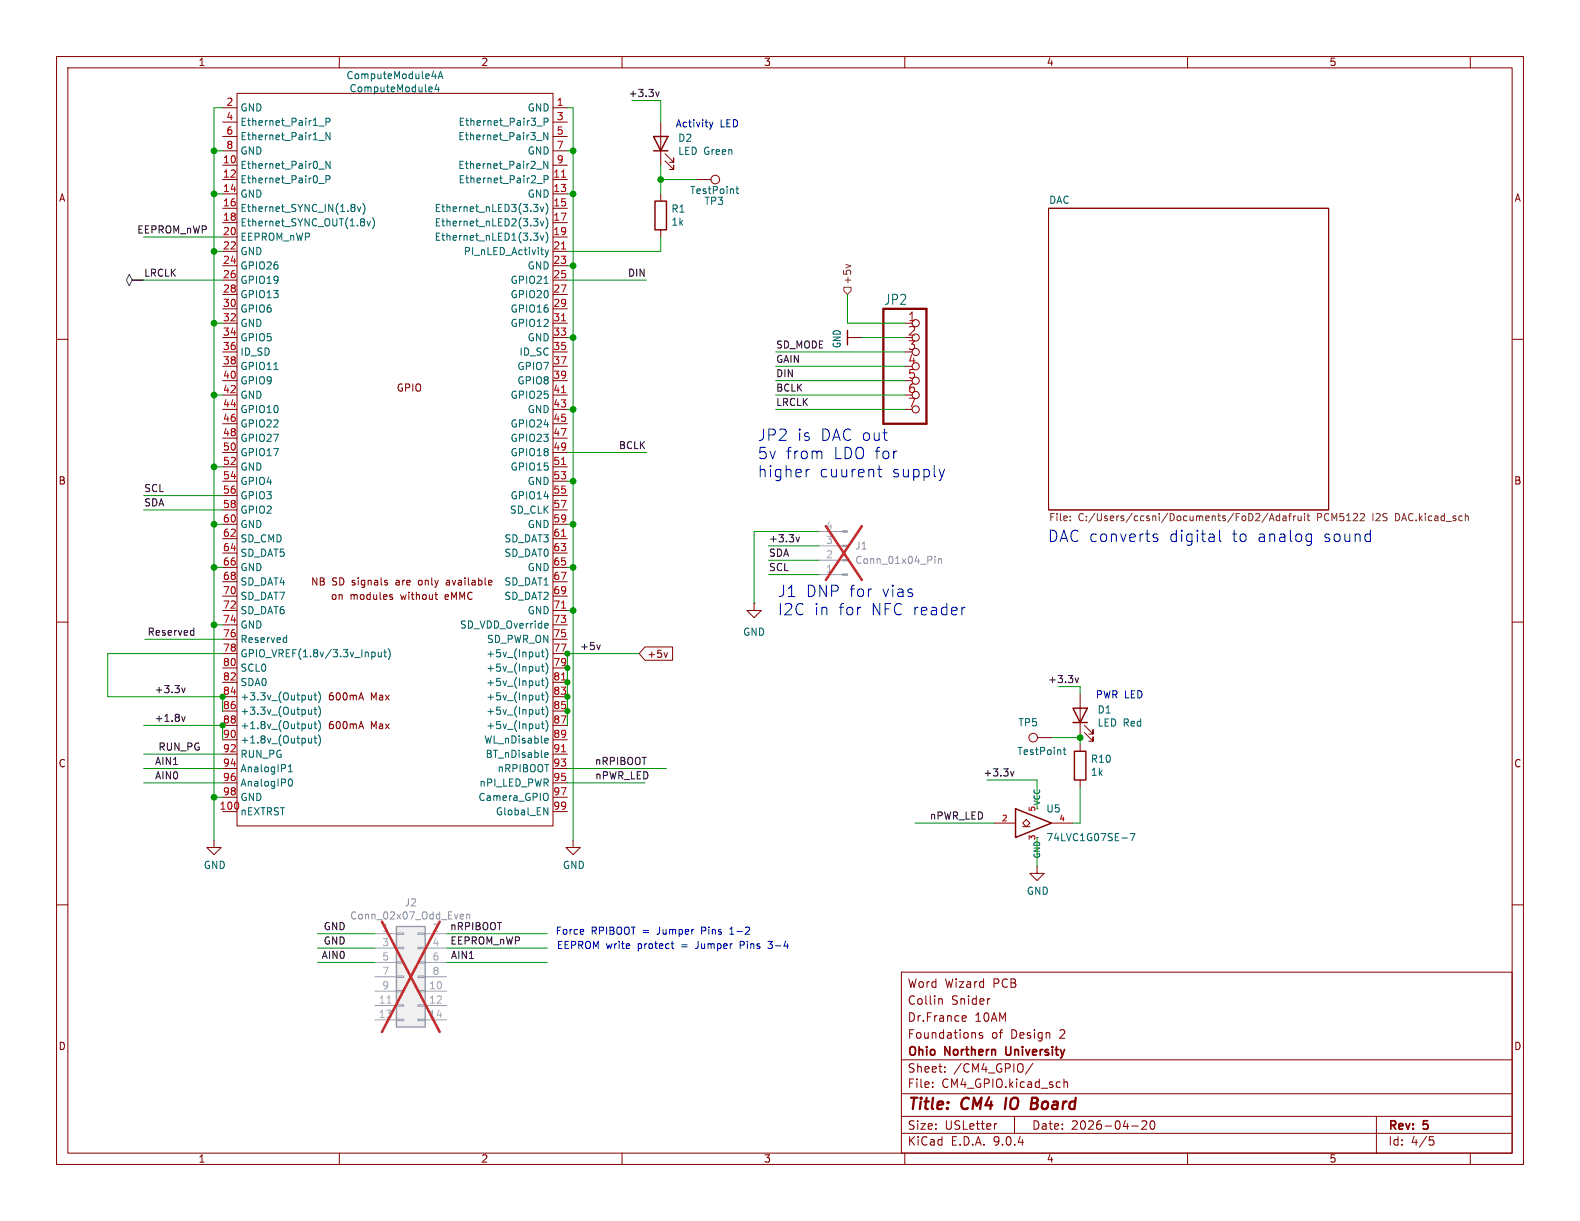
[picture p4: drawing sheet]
<svg xmlns="http://www.w3.org/2000/svg" width="279mm" height="216mm" viewBox="0 0 279 216" stroke-linecap="round" stroke-linejoin="round" font-family="sans-serif">
<g fill="none" stroke="#840000" stroke-width=".18">
<path d="M10 10h259.4v195.9h-259.4zM12 12h255.4v191.9h-255.4zM39.4 19.1h2.5M41.9 16.5h55.9v129.6h-55.9zM60 10v2M97.8 19.1h2.5M110 10v2M160 10v2M210 10v2M260 10v2M39.4 31.8h2.5M39.4 21.6h2.5"/>
<path d="M39.4 24.1h2.5M39.4 26.7h2.5M39.4 29.2h2.5M39.4 34.3h2.5M39.4 36.8h2.5M39.4 39.4h2.5M97.8 31.8h2.5M97.8 21.6h2.5M97.8 24.1h2.5M97.8 26.7h2.5M97.8 29.2h2.5M97.8 34.3h2.5"/>
<path d="M97.8 36.8h2.5M97.8 39.4h2.5M116.8 21.6v7.6M116.8 34.3v1.3M117.6 28.4l1.5 1.6v-.8v.8h-.7M117.6 27.2l1.5 1.5v-.8v.8h-.7M123.2 31.8h2.5M185.4 36.8h49.5v53.4h-49.5zM39.4 41.9h2.5M39.4 44.5h2.5M39.4 47h2.5M39.4 49.5h2.5"/>
<path d="M39.4 52.1h2.5M39.4 54.6h2.5M39.4 57.2h2.5M39.4 59.7h2.5M97.8 41.9h2.5M97.8 44.5h2.5M97.8 47h2.5M97.8 49.5h2.5M97.8 52.1h2.5M97.8 54.6h2.5M97.8 57.2h2.5M97.8 59.7h2.5"/>
<path d="M116.8 40.6v1.3M10 60h2M39.4 62.2h2.5M39.4 64.8h2.5M39.4 67.3h2.5M39.4 69.9h2.5M39.4 72.4h2.5M39.4 74.9h2.5M39.4 77.5h2.5M97.8 62.2h2.5M97.8 64.8h2.5M97.8 67.3h2.5"/>
<path d="M97.8 69.9h2.5M97.8 72.4h2.5M97.8 74.9h2.5M97.8 77.5h2.5M267.4 60h2M39.4 80h2.5M39.4 82.6h2.5M39.4 85.1h2.5M39.4 87.6h2.5M39.4 90.2h2.5M39.4 92.7h2.5M39.4 95.3h2.5"/>
<path d="M39.4 97.8h2.5M97.8 80h2.5M97.8 82.6h2.5M97.8 85.1h2.5M97.8 87.6h2.5M97.8 90.2h2.5M97.8 92.7h2.5M97.8 95.3h2.5M97.8 97.8h2.5M10 110h2M39.4 100.3h2.5M39.4 102.9h2.5"/>
<path d="M39.4 105.4h2.5M39.4 108h2.5M39.4 110.5h2.5M39.4 113h2.5M39.4 115.6h2.5M39.4 118.1h2.5M68.4 103l.1 .2-.1 .2M68.4 102.6l.1 .1M69.1 105.6h.3l.1 .2-.2 .2h-.3M69.1 105.1l.3 .1M76.9 105.1h.5M77.1 105.9l.3 .1"/>
<path d="M79.1 102.6l-.1 .1M79.1 103l-.2 .1 .2 .3M97.8 100.3h2.5M97.8 102.9h2.5M97.8 105.4h2.5M97.8 108h2.5M97.8 110.5h2.5M97.8 113h2.5M97.8 115.6h2.5M97.8 118.1h2.5M267.4 110h2M39.4 120.7h2.5"/>
<path d="M39.4 123.2h2.5M39.4 125.7h2.5M39.4 128.3h2.5M39.4 130.8h2.5M39.4 133.4h2.5M39.4 135.9h2.5M39.4 138.4h2.5M63.6 123.4h.6M63.6 128.5h.6M63.9 122.5l.4 1.3M63.9 127.6l.4 1.2M97.8 120.7h2.5"/>
<path d="M97.8 123.2h2.5M97.8 125.7h2.5M97.8 128.3h2.5M97.8 130.8h2.5M97.8 133.4h2.5M97.8 135.9h2.5M97.8 138.4h2.5M183.5 130.4h2.5M191 122.7v7.6M191 131.6v1.2M191 137.9v1.3M191.8 129.5l1.5 1.6v-.8v.8h-.8"/>
<path d="M191.8 128.3l1.5 1.5v-.8v.8h-.8M39.4 141h2.5M97.8 141h2.5M97.8 143.5h2.5M101.3 148.6v1.3h1.3l-1.3 1.2-1.2-1.2h1.2M10 160h2M159.4 171.9h108v32h-108zM166.2 176.6h.2l.2 .2v.8M170.2 179.7l.4-.1 .3 .3-.8 .2M174.9 176.6h.2M267.4 160h2M159.4 197.4h108"/>
<path d="M159.4 193.4h108M159.4 187.4h108M164.9 192.1v.2M164.9 191.4v.1M167.1 189.4v.2M167.1 188.7v.1M170.2 180.5h.6M173.7 182.7l-.3-.1-.3 .2 .1 .2 .5 .2v.3h-.6M176.3 198.7l-.3 .1M179.4 197.4v3M182.6 188l-1.2 1.9M188.1 190.8v1.5"/>
<path d="M188.1 191.4l.3-.1 .3 .1 .1 .9M200.1 199.1h1.2M201.9 198.3l.6-.1 .2 .1 .1 .3-.9 1.1h.9M203.5 198.3l.2-.1a.81 .81 0 0 1 .6 .6 .81 .81 0 0 1-.3 .8l-.1 .1a.81 .81 0 0 1-.4-1.4zM243.4 197.4v6.5M60 203.9v2M110 203.9v2M159.4 200.4h108M160 203.9v2M210 203.9v2M252.8 201h.7M252.9 201.6h.4l.3 .2-.2 .6-.5 .1"/>
<path d="M260 203.9v2"/>
<circle cx="126.5" cy="31.7" r=".76"/>
<circle cx="161.9" cy="57.1" r=".63"/>
<circle cx="161.9" cy="59.7" r=".63"/>
<circle cx="161.9" cy="64.8" r=".63"/>
<circle cx="161.9" cy="67.3" r=".63"/>
<circle cx="161.9" cy="62.2" r=".63"/>
<circle cx="161.9" cy="72.4" r=".63"/>
<circle cx="161.9" cy="69.8" r=".63"/>
<circle cx="182.7" cy="130.4" r=".76"/>
</g>
<path d="M177.9 194.1l-.2 2M182.4 195.1h.7M182.5 194.1h.7M183.1 195.1l.2 .1M183.2 196l-.9 .1M183.3 195l-.2 .1" fill="none" stroke="#840000" stroke-width=".4"/>
<path d="M177.9 185.1l.1 1.3" fill="none" stroke="#840000" stroke-width=".3"/>
<g fill="none" stroke="#725600" stroke-width=".18">
<path d="M189.3 92v.1M189.3 91.3v.1M224.2 90.7l-1.1 1.7M224.5 92.1l.4-1.3 .4 1.3M224.6 91.7h.6M226.3 90.8v1.3M226.3 91.3l-.4-.1-.2 .3 .1 .5h.5M226.9 91.3h.5v.8M227.4 91.5l-.4 .1-.2 .2 .2 .3 .4-.1M227.9 91.2h.4M228.3 90.8l-.3 .2v1.1M228.8 91.2v.9"/>
<path d="M229.1 91.2l-.3 .3M229.5 91.2l.1 .8 .3 .1 .2-.1M230.1 91.2v.9M230.7 90.8v.1M230.7 91.2v.9M231.1 91.2h.5M231.3 90.8v1.1l.3 .2"/>
</g>
<path d="M115.6 24.1h2.5l-1.3 2.6zM115.6 26.7h2.5M115.8 35.6h2.1v5h-2.1zM189.7 125.2h2.6l-1.3 2.6zM189.7 127.8h2.6M190 132.8h2v5.1h-2z" fill="none" stroke="#840000" stroke-width=".25"/>
<g fill="none" stroke="#006464" stroke-width=".18">
<path d="M76 15.4h.4v.3l-.6 .1M76.4 16.2h-.4M76.4 13.5h.8M77 13.1v.8M77.2 14.9l-.3 .9h.8M77.5 13.9l.4-1.3 .4 1.3M77.5 15.4v.8M77.6 13.6h.6M56.4 22.3h.9M56.4 24.8h.9M56.4 29.9h.9M56.4 32.5h.9"/>
<path d="M57.6 21.6l.6-.1 .2-.2-.1-.3-.7-.1v1.3M57.6 31.7h.6l.2-.2-.1-.3-.7-.1v1.2M58.4 23.4v1.3l-.8-1.3v1.3M58.4 28.5v1.3l-.8-1.3v1.3M62.7 36.3v.3M62.7 36.8v.5M63.2 36.6l.3 .8 .3-.8M64.2 36a1.46 1.46 0 0 1 0 1.9M64.9 39.1l.3 .8 .3-.8M65.9 38.5a1.46 1.46 0 0 1 0 1.9M94.3 36.1h.8l-.4 .5 .4 .1v.5l-.2 .2h-.4M94.3 38.7h.8l-.4 .5 .4 .1v.4l-.2 .2h-.4"/>
<path d="M94.9 24.8h1M94.9 29.9h1M94.9 22.3h1M94.9 32.5h1M95.5 36.6l.4 .8 .3-.8M95.5 39.1l.4 .8 .3-.8M96.2 21.6l.6-.1 .1-.2v-.3l-.7-.1v1.3M96.2 31.7h.6l.1-.2v-.3l-.7-.1v1.2M96.5 36a1.46 1.46 0 0 1 0 1.9M96.5 38.5a1.46 1.46 0 0 1 0 1.9M96.9 23.4v1.3l-.7-1.3v1.3M96.9 28.5v1.3l-.7-1.3v1.3"/>
<path d="M130.1 33.4h.5M130.3 33v1.1l.3 .1M94.3 41.2h.8l-.4 .5 .4 .1v.4l-.2 .3h-.4M95.5 41.6l.4 .9 .3-.9M96.2 50.1h.7M96.4 44.2l.3 .8M96.5 41a1.46 1.46 0 0 1 0 2M96.7 45l-.3 .5M97 44.2l-.3 .8M48.4 65.3h.8M50.3 112.8h.4M50.7 112.3v1.3"/>
<path d="M50.7 113.5l-.4 .1M66.3 115.4v.6M66.9 115.3l.1 .8h.3l.1-.1M67.4 115.3v.8M67.9 115.3h.4M68 114.9v1.1l.3 .1M68.6 114.7a1.46 1.46 0 0 1 0 1.9M95.7 115.3h.5M95.7 117.8h.5M95.9 114.9v1.1l.3 .1M95.9 117.4v1.1l.3 .2M95.9 120v1l.3 .2"/>
<path d="M96.5 110.2l.4 .1v.2l-.6 .1M96.5 114.7a1.46 1.46 0 0 1 0 1.9M96.5 117.2a1.46 1.46 0 0 1 0 2M96.5 119.8a1.46 1.46 0 0 1 0 1.9M96.9 111l-.4 .1M51 136.5h.7M51 135.6l.3-.4v1.3M51.1 137.9l.2-.2a.68 .68 0 0 1 .4 .7 .68 .68 0 0 1-.4 .6l-.2-.1M55.1 122.9v.9M55.1 125.5v.8M55.1 128v.8M55.1 130.5v.9"/>
<path d="M55.1 123.6l-.4 .2M55.1 126.2l-.4 .1M55.1 128.7l-.4 .1M55.1 131.3l-.4 .1M55.5 122.9h.5M55.5 125.5h.5M55.5 128h.5M55.5 130.5h.5M55.7 122.5v1.1l.3 .2M55.7 125v1.1l.3 .2M55.7 127.6v1.1l.3 .1M55.7 130.1v1.1l.3 .2"/>
<path d="M56.3 122.3a1.46 1.46 0 0 1 0 2M56.3 124.9a1.46 1.46 0 0 1 0 1.9M56.3 127.4a1.46 1.46 0 0 1 0 1.9M56.3 129.9a1.46 1.46 0 0 1 0 2M95.7 122.9h.5M95.7 125.5h.5M95.7 128h.5M95.7 120.4h.5M95.9 122.5v1.1l.3 .2M95.9 125v1.1l.3 .2M95.9 127.6v1.1l.3 .1M96.4 133.1h.4l.1 .3-.6 .1"/>
<path d="M96.4 133.9h.5M96.5 130.5l.4 .1v.2l-.6 .2M96.5 122.3a1.46 1.46 0 0 1 0 2M96.5 124.9a1.46 1.46 0 0 1 0 1.9M96.5 127.4a1.46 1.46 0 0 1 0 1.9M96.9 131.3l-.4 .1M188 132.6h.5M188.2 132.2v1l.3 .2M96.2 142.8l.7 1.3v-1.3M96.6 140.3h.2a.81 .81 0 0 1-.2 1.2"/>
</g>
<path d="M99.3 31.3h.7M99.3 44h.7M99.3 56.7h.7M99.3 69.4h.7M99.3 82.1h.7M99.3 94.8h.7M99.3 107.5h.7M99.3 120.2h.7M99.3 132.9h.7" fill="none" stroke="#a90000" stroke-width=".18"/>
<path d="M156.2 54.6h7.6v20.3h-7.6z" fill="none" stroke="#840000" stroke-width=".41"/>
<path d="M70.1 163.8h5.1v17.8h-5.1z" fill="#f0f0f0"/>
<path d="M70.1 163.8h5.1v17.8h-5.1z" fill="none" stroke="#a1a1a1" stroke-width=".25"/>
<g fill="none" stroke="#a1a1a1" stroke-width=".18">
<path d="M144.8 99.1h4.2M144.8 96.5h4.2M144.8 94h4.2M144.8 101.6h4.2M66.3 165.1h3.8M66.3 167.6h3.8M66.3 170.2h3.8M66.3 172.7h3.8M66.3 175.3h3.8M66.3 177.8h3.8M70.1 165h1.3v.2h-1.3zM70.1 167.5h1.3v.3h-1.3z"/>
<path d="M70.1 170.1h1.3v.2h-1.3zM70.1 172.6h1.3v.2h-1.3zM70.1 175.1h1.3v.3h-1.3zM70.1 177.7h1.3v.2h-1.3zM73.9 165h1.3v.2h-1.3zM73.9 167.5h1.3v.3h-1.3zM73.9 170.1h1.3v.2h-1.3zM73.9 172.6h1.3v.2h-1.3zM73.9 175.1h1.3v.3h-1.3zM73.9 177.7h1.3v.2h-1.3zM75.2 165.1h3.8M75.2 167.6h3.8"/>
<path d="M75.2 170.2h3.8M75.2 172.7h3.8M75.2 175.3h3.8M75.2 177.8h3.8M66.3 180.3h3.8M70.1 180.2h1.3v.3h-1.3zM73.9 180.2h1.3v.3h-1.3zM75.2 180.3h3.8"/>
</g>
<path d="M68.4 177.4h.8" fill="none" stroke="#aaa" stroke-width=".18"/>
<path d="M165.3 98.4v.1M165.3 98.8v.8M165.9 98.8v.8M165.9 98.9l.2-.1 .3 .1 .1 .7M81.6 161.7h.3l.1 .3-.6 .1M81.9 162.4l-.3 .1M82.5 161.8l.2-.1h.3l.1 .8M82.5 161.7v.8" fill="none" stroke="#989898" stroke-width=".18"/>
<path d="M146 93l6.4 9.5M152.4 93l-6.4 9.5M67.5 163l10.2 19.5M77.7 163l-10.2 19.5" fill="none" stroke="#e12e31" stroke-width=".46"/>
<g fill="#a1a1a1" stroke="#a1a1a1" stroke-width=".18">
<path d="M149 101.5h.9v.2h-.9z"/>
<path d="M149 98.9h.9v.3h-.9z"/>
<path d="M149 96.4h.9v.2h-.9z"/>
<path d="M149 93.9h.9v.2h-.9z"/>
</g>
<path d="M149.9 59.7h2.5M114 114.4h4.9v2.3h-4.9l-1-1.1zM118 115.4l-.3 .8M133.3 106.7v1.3h1.3l-1.3 1.2-1.2-1.2h1.2M133.3 106.7h.1M37.8 148.6v1.3h1.3l-1.3 1.2-1.2-1.2h1.2M175.8 145.5h3.8M180.8 145.5l.7-.6 .6 .6-.6 .7zM180.8 146.2h1.3M183.4 153.2v1.2h1.3l-1.3 1.3-1.3-1.3h1.3M185.9 145.5h3.8" fill="none" stroke="#840000" stroke-width=".18"/>
<path d="M149.9 58.4v2.6M179.6 143l6.3 2.5-6.3 2.6z" fill="none" stroke="#840000" stroke-width=".25"/>
<path d="M198.4 148.2h1M199.8 147.4h.9l-.6 1.3" fill="none" stroke="#006464" stroke-width=".18"/>
<path d="M22.9 48.5l.5 1h2h-2l-.5 1-.5-1z" fill="none" stroke="#484848" stroke-width=".18"/>
<path d="M149.2 50.8h1.3v.6l-.6 .7-.7-.7zM149.6 46.8l.8 .3" fill="none" stroke="#725600" stroke-width=".18"/>
<path d="M116 16.2l.3 .9 .3-.9M140.8 95l.3 .8 .3-.8M33.9 111.5h.4M34.3 111.1v1.2M34.3 112.3h-.4M106.1 114l-.3 .9M190.1 119.9l.3 .8 .3-.8M32.1 121.6l.3 .9 .3-.9M32.1 126.7l.3 .9 .3-.9M178.7 136.4l.3 .8 .3-.8" fill="none" stroke="#0f0f0f" stroke-width=".18"/>
<g fill="none" stroke="#009600" stroke-width=".18">
<path d="M39.4 19.1h-1.6v129.5M100.3 19.1h1v129.5M111.8 17.8h5v3.8M37.8 34.3h1.6M37.8 26.7h1.6M100.3 34.3h1M100.3 26.7h1M116.8 29.2v5.1M116.8 31.8h6.4M25.4 41.9h14M25.4 49.5h14M37.8 57.2h1.6"/>
<path d="M37.8 44.5h1.6M100.3 49.5h14M100.3 59.7h1M100.3 47h1M116.8 41.9v2.6h-16.5M149.9 52.1v5.1h10.1M152.4 59.7h7.6M37.8 69.9h1.6M100.3 72.4h1M137.2 72.4h22.8M137.2 69.9h22.8M137.2 62.2h22.8"/>
<path d="M137.2 64.8h22.8M137.2 67.3h22.8M25.4 87.6h14M25.4 90.2h14M37.8 82.6h1.6M37.8 92.7h1.6M100.3 92.7h1M100.3 80h14M100.3 85.1h1M135.9 96.5h8.9M135.9 99.1h8.9M144.8 94h-11.5v12.7"/>
<path d="M25.6 113h13.8M37.8 110.5h1.6M37.8 100.3h1.6M39.4 115.6h-20.4v7.6h20.4v2.5M100.3 100.3h1M100.3 108h1M113 115.6h-12.7v12.7M135.9 101.6h8.9M25.4 138.4h14M25.4 135.9h14M25.4 128.3h14v2.5M25.4 133.4h14"/>
<path d="M100.3 138.4h13.7M100.3 135.9h17.6M174.5 137.9h8.9v5.1M186 130.4h5M187.2 121.4h3.8v1.3M191 130.3v1.3M191 139.2v6.3h-1.3M37.8 141h1.6M161.8 145.5h14M183.4 148.1v5.1M56.1 167.6h10.2M56.1 170.2h10.2"/>
<path d="M56.1 165.1h10.2M79 167.6h17.8M79 170.2h17.8M79 165.1h17.8"/>
</g>
<g fill="none" stroke="#0000c2" stroke-width=".18">
<path d="M125.5 21.6l.3 .8M125.8 22.4l-.3 .5M126.1 21.6l-.3 .8M145.2 79.9l.1 1.2M143.1 83a.51 .51 0 0 0-.5 .4M155.2 83h.7M155.5 82.3v1.7l.1 .2 .3 .1M167 83l-.5 1.3M203.9 94.8l.1 .2 .5 .1 .3 .3-.1 .3-.2 .1-.6-.1M204.7 94.5l-.5-.1-.3 .3M215.7 93.8v1.7l.2 .3M231.3 94.4l.6 .1"/>
<path d="M231.9 95.7l-.6 .1M231.9 94.4v1.6l-.4 .4M170.5 107.4h.2M118.7 166.9h.5M118.9 167.5l.3 .2M129 165.2h.8M129.3 164.1l-.3 .2M130.9 167.1h.5M131.4 166.5h-.5v1.2M135.8 167.6l.5 .1M135.8 166.5h.8l-.4 .4h.1"/>
</g>
<g fill="#009600" stroke="#009600" stroke-width=".18">
<circle cx="116.8" cy="31.8" r=".51"/>
<circle cx="101.3" cy="47" r=".51"/>
<circle cx="101.3" cy="34.3" r=".51"/>
<circle cx="101.3" cy="59.7" r=".51"/>
<circle cx="101.3" cy="26.7" r=".51"/>
<circle cx="100.3" cy="118.1" r=".46"/>
<circle cx="100.3" cy="115.6" r=".46"/>
<circle cx="101.3" cy="108" r=".51"/>
<circle cx="191" cy="130.4" r=".51"/>
<circle cx="37.8" cy="92.7" r=".51"/>
<circle cx="37.8" cy="82.6" r=".51"/>
<circle cx="37.8" cy="69.9" r=".51"/>
<circle cx="37.8" cy="57.2" r=".51"/>
<circle cx="37.8" cy="26.7" r=".51"/>
<circle cx="37.8" cy="34.3" r=".51"/>
<circle cx="37.8" cy="44.5" r=".51"/>
<circle cx="37.8" cy="100.3" r=".51"/>
<circle cx="101.3" cy="85.1" r=".51"/>
<circle cx="101.3" cy="72.4" r=".51"/>
<circle cx="101.3" cy="92.7" r=".51"/>
<circle cx="101.3" cy="100.3" r=".51"/>
<circle cx="100.3" cy="123.2" r=".46"/>
<circle cx="100.3" cy="120.7" r=".46"/>
<circle cx="100.3" cy="125.7" r=".46"/>
<circle cx="39.4" cy="128.3" r=".46"/>
<circle cx="37.8" cy="141" r=".51"/>
<circle cx="39.4" cy="123.2" r=".46"/>
<circle cx="37.8" cy="110.5" r=".51"/>
</g>
<g font-size="2.8" fill="#0000c2">
<text x="133.9" y="78.1">JP2</text>
<text x="133.9" y="81.4">5v</text>
<text x="138.9" y="81.4">from</text>
<text x="140.9" y="78.1">is</text>
<text x="145.1" y="78.1">DAC out</text>
<text x="147.3" y="81.4">LDO for</text>
<text x="133.9" y="84.6">higher</text>
<text x="144.8" y="84.6">cuurent</text>
<text x="157.7" y="84.6">supply</text>
<text x="185.2" y="96">DAC converts</text>
<text x="206.7" y="96">digital</text>
<text x="217.8" y="96">to</text>
<text x="222.4" y="96">analog</text>
<text x="234.1" y="96">sound</text>
<text x="137.4" y="105.7">J1</text>
<text x="142.4" y="105.7">DNP for</text>
<text x="155.9" y="105.7">vias</text>
<text x="137.4" y="109">I2C</text>
<text x="143.9" y="109">in</text>
<text x="148.2" y="109">for</text>
<text x="154" y="109">NFC reader</text>
</g>
<g font-size="2.8" fill="#840000">
<text x="160.4" y="196.8">Title:</text>
<text x="170.1" y="196.8">CM4</text>
<text x="178.6" y="196.8">IO</text>
<text x="183.9" y="196.8">Board</text>
</g>
<text font-size="2.5" fill="#006464" x="156.3" y="54.1">JP2</text>
<g font-size="2.1" fill="#a90000">
<text x="160.5" y="56.9">1</text>
<text x="160.5" y="59.4">2</text>
<text x="160.5" y="62">3</text>
<text x="160.5" y="64.5">4</text>
<text x="160.5" y="67.1">5</text>
<text x="160.5" y="69.6">6</text>
<text x="160.5" y="72.1">7</text>
</g>
<g font-size="2.1" fill="#840000">
<text x="160.4" y="177.9">Collin</text>
<text x="160.4" y="174.9">Word</text>
<text x="167.1" y="174.9">Wizard</text>
<text x="168.2" y="177.9">Snider</text>
<text x="175.6" y="174.9">PCB</text>
<text x="160.4" y="183.9">Foundations</text>
<text x="160.4" y="180.9">Dr.France</text>
<text x="172.3" y="180.9">10AM</text>
<text x="175.3" y="183.9">of</text>
<text x="178.8" y="183.9">Design</text>
<text x="187.5" y="183.9">2</text>
<text x="160.4" y="189.9">Sheet:</text>
<text x="160.4" y="187.1">Ohio</text>
<text x="167.1" y="187.1">Northern</text>
<text x="168.6" y="189.9">/CM4_GPIO/</text>
<text x="178.5" y="187.1">University</text>
<text x="160.4" y="192.6">File:</text>
<text x="166.5" y="192.6">CM4_GPIO.kicad_sch</text>
<text x="160.4" y="202.8">KiCad</text>
<text x="160.4" y="200">Size:</text>
<text x="167.1" y="200">USLetter</text>
<text x="168.1" y="202.8">E.D.A.</text>
<text x="175.7" y="202.8">9.0.4</text>
<text x="182.4" y="200">Date:</text>
<text x="189.4" y="200">2026-04-20</text>
<text x="245.4" y="200.2">Rev:</text>
<text x="245.4" y="202.8">Id:</text>
<text x="249.5" y="202.8">4/5</text>
<text x="251.8" y="200.2">5</text>
</g>
<g font-size="1.8" fill="#840000">
<text x="35" y="11.9">1</text>
<text x="85" y="11.9">2</text>
<text x="135" y="11.9">3</text>
<text x="185" y="11.9">4</text>
<text x="235" y="11.9">5</text>
<text x="10.3" y="35.9">A</text>
<text x="267.7" y="35.9">A</text>
<text x="70.1" y="69.4">GPIO</text>
<text x="10.3" y="85.9">B</text>
<text x="267.7" y="85.9">B</text>
<text x="54.9" y="103.7">NB</text>
<text x="58.4" y="106.3">on</text>
<text x="58.7" y="103.7">SD signals</text>
<text x="61.9" y="106.3">modules</text>
<text x="70.3" y="103.7">are</text>
<text x="71" y="106.3">without</text>
<text x="74.5" y="103.7">only</text>
<text x="79" y="106.3">eMMC</text>
<text x="79.6" y="103.7">available</text>
<text x="114.4" y="116.5">+5v</text>
<text x="57.9" y="124.1">600mA</text>
<text x="65.5" y="124.1">Max</text>
<text x="57.9" y="129.1">600mA</text>
<text x="65.5" y="129.1">Max</text>
<text x="10.3" y="135.9">C</text>
<text x="267.7" y="135.9">C</text>
<text x="10.3" y="185.9">D</text>
<text x="267.7" y="185.9">D</text>
<text x="35" y="205.8">1</text>
<text x="85" y="205.8">2</text>
<text x="135" y="205.8">3</text>
<text x="185" y="205.8">4</text>
<text x="235" y="205.8">5</text>
</g>
<g font-size="1.8" fill="#006464">
<text x="61.2" y="14.2">ComputeModule4A</text>
<text x="61.7" y="16.5">ComputeModule4</text>
<text x="42.4" y="19.9">GND</text>
<text x="42.4" y="22.5">Ethernet_Pair1_P</text>
<text x="81" y="22.5">Ethernet_Pair3_P</text>
<text x="93.2" y="19.9">GND</text>
<text x="42.4" y="25">Ethernet_Pair1_N</text>
<text x="42.4" y="27.5">GND</text>
<text x="80.9" y="25">Ethernet_Pair3_N</text>
<text x="93.2" y="27.5">GND</text>
<text x="119.8" y="25.3">D2</text>
<text x="119.8" y="27.6">LED Green</text>
<text x="42.4" y="30.1">Ethernet_Pair0_N</text>
<text x="42.4" y="32.6">Ethernet_Pair0_P</text>
<text x="42.4" y="35.2">GND</text>
<text x="80.9" y="30.1">Ethernet_Pair2_N</text>
<text x="81" y="32.6">Ethernet_Pair2_P</text>
<text x="93.2" y="35.2">GND</text>
<text x="121.9" y="34.5">TestPoint</text>
<text x="42.4" y="37.7">Ethernet_SYNC_IN(1.8v)</text>
<text x="42.4" y="40.2">Ethernet_SYNC_OUT(1.8v)</text>
<text x="76.8" y="37.7">Ethernet_nLED3(3.3v)</text>
<text x="76.8" y="40.2">Ethernet_nLED2(3.3v)</text>
<text x="118.6" y="37.8">R1</text>
<text x="118.6" y="40.1">1k</text>
<text x="124.5" y="36.4">TP3</text>
<text x="185.4" y="36.1">DAC</text>
<text x="42.4" y="42.8">EEPROM_nWP</text>
<text x="42.4" y="45.3">GND</text>
<text x="42.4" y="47.9">GPIO26</text>
<text x="76.8" y="42.8">Ethernet_nLED1(3.3v)</text>
<text x="81.9" y="45.3">PI_nLED_Activity</text>
<text x="93.2" y="47.9">GND</text>
<text x="42.4" y="50.4">GPIO19</text>
<text x="42.4" y="52.9">GPIO13</text>
<text x="90.2" y="50.4">GPIO21</text>
<text x="90.2" y="52.9">GPIO20</text>
<text x="42.4" y="55.5">GPIO6</text>
<text x="42.4" y="58">GND</text>
<text x="90.2" y="55.5">GPIO16</text>
<text x="90.2" y="58">GPIO12</text>
<text x="42.4" y="60.6">GPIO5</text>
<text x="42.4" y="63.1">ID_SD</text>
<text x="42.4" y="65.6">GPIO11</text>
<text x="91.4" y="65.6">GPIO7</text>
<text x="91.8" y="63.1">ID_SC</text>
<text x="93.2" y="60.6">GND</text>
<text x="148.9" y="61.7" transform="rotate(-90 148.9 61.7)">GND</text>
<text x="42.4" y="68.2">GPIO9</text>
<text x="42.4" y="70.7">GND</text>
<text x="90.2" y="70.7">GPIO25</text>
<text x="91.4" y="68.2">GPIO8</text>
<text x="42.4" y="73.3">GPIO10</text>
<text x="42.4" y="75.8">GPIO22</text>
<text x="90.2" y="75.8">GPIO24</text>
<text x="93.2" y="73.3">GND</text>
<text x="42.4" y="78.3">GPIO27</text>
<text x="42.4" y="80.9">GPIO17</text>
<text x="42.4" y="83.4">GND</text>
<text x="90.2" y="78.3">GPIO23</text>
<text x="90.2" y="80.9">GPIO18</text>
<text x="90.2" y="83.4">GPIO15</text>
<text x="42.4" y="86">GPIO4</text>
<text x="42.4" y="88.5">GPIO3</text>
<text x="90.2" y="88.5">GPIO14</text>
<text x="93.2" y="86">GND</text>
<text x="42.4" y="91">GPIO2</text>
<text x="42.4" y="93.6">GND</text>
<text x="90.1" y="91">SD_CLK</text>
<text x="93.2" y="93.6">GND</text>
<text x="42.4" y="96.1">SD_CMD</text>
<text x="42.4" y="98.7">SD_DAT5</text>
<text x="42.4" y="101.2">GND</text>
<text x="89.1" y="96.1">SD_DAT3</text>
<text x="89.1" y="98.7">SD_DAT0</text>
<text x="93.2" y="101.2">GND</text>
<text x="42.4" y="103.7">SD_DAT4</text>
<text x="42.4" y="106.3">SD_DAT7</text>
<text x="89.1" y="103.7">SD_DAT1</text>
<text x="89.1" y="106.3">SD_DAT2</text>
<text x="42.4" y="108.8">SD_DAT6</text>
<text x="42.4" y="111.4">GND</text>
<text x="42.4" y="113.9">Reserved</text>
<text x="81.2" y="111.4">SD_VDD_Override</text>
<text x="86" y="113.9">SD_PWR_ON</text>
<text x="93.2" y="108.8">GND</text>
<text x="131.3" y="112.6">GND</text>
<text x="42.4" y="116.4">GPIO_VREF(1.8v/3.3v_Input)</text>
<text x="42.4" y="119">SCL0</text>
<text x="85.9" y="116.4">+5v_(Input)</text>
<text x="85.9" y="119">+5v_(Input)</text>
<text x="42.4" y="121.5">SDA0</text>
<text x="42.4" y="124.1">+3.3v_(Output)</text>
<text x="85.9" y="121.5">+5v_(Input)</text>
<text x="85.9" y="124.1">+5v_(Input)</text>
<text x="42.4" y="126.6">+3.3v_(Output)</text>
<text x="42.4" y="129.1">+1.8v_(Output)</text>
<text x="42.4" y="131.7">+1.8v_(Output)</text>
<text x="85.5" y="131.7">WL_nDisable</text>
<text x="85.9" y="126.6">+5v_(Input)</text>
<text x="85.9" y="129.1">+5v_(Input)</text>
<text x="180" y="128.6">TP5</text>
<text x="194" y="126.4">D1</text>
<text x="194" y="128.7">LED Red</text>
<text x="42.4" y="134.2">RUN_PG</text>
<text x="42.4" y="136.8">AnalogIP1</text>
<text x="85.8" y="134.2">BT_nDisable</text>
<text x="87.9" y="136.8">nRPIBOOT</text>
<text x="179.8" y="133.7">TestPoint</text>
<text x="192.8" y="135.1">R10</text>
<text x="192.8" y="137.4">1k</text>
<text x="42.4" y="139.3">AnalogIP0</text>
<text x="42.4" y="141.8">GND</text>
<text x="84.5" y="141.8">Camera_GPIO</text>
<text x="84.7" y="139.3">nPI_LED_PWR</text>
<text x="184.9" y="143.9">U5</text>
<text x="42.4" y="144.4">nEXTRST</text>
<text x="87.6" y="144.4">Global_EN</text>
<text x="184.9" y="148.9">74LVC1G07SE-7</text>
<text x="35.9" y="153.8">GND</text>
<text x="99.4" y="153.8">GND</text>
<text x="181.5" y="158.4">GND</text>
</g>
<g font-size="1.8" fill="#0f0f0f">
<text x="111.1" y="17.2">+3.3v</text>
<text x="24.2" y="41.4">EEPROM_nWP</text>
<text x="25.4" y="87.1">SCL</text>
<text x="25.4" y="89.6">SDA</text>
<text x="135.9" y="96">+3.3v</text>
<text x="135.9" y="101.1">SCL</text>
<text x="135.9" y="98.5">SDA</text>
<text x="26" y="112.5">Reserved</text>
<text x="102.5" y="115">+5v</text>
<text x="27.3" y="122.7">+3.3v</text>
<text x="185.2" y="120.9">+3.3v</text>
<text x="27.3" y="127.7">+1.8v</text>
<text x="27.3" y="135.4">AIN1</text>
<text x="27.3" y="137.9">AIN0</text>
<text x="27.9" y="132.8">RUN_PG</text>
<text x="105.1" y="135.4">nRPIBOOT</text>
<text x="105.2" y="137.9">nPWR_LED</text>
<text x="173.8" y="137.4">+3.3v</text>
<text x="164.3" y="145">nPWR_LED</text>
<text x="57.1" y="164.6">GND</text>
<text x="57.1" y="167.1">GND</text>
<text x="79.5" y="164.6">nRPIBOOT</text>
<text x="79.5" y="167.1">EEPROM_nWP</text>
<text x="56.8" y="169.6">AIN0</text>
<text x="79.6" y="169.6">AIN1</text>
</g>
<g font-size="1.8" fill="#a90000">
<text x="39.9" y="18.8">2</text>
<text x="39.9" y="21.3">4</text>
<text x="39.9" y="23.9">6</text>
<text x="98.4" y="18.8">1</text>
<text x="98.4" y="21.3">3</text>
<text x="98.4" y="23.9">5</text>
<text x="39.3" y="29">10</text>
<text x="39.9" y="26.4">8</text>
<text x="98.4" y="26.4">7</text>
<text x="98.4" y="29">9</text>
<text x="39.3" y="31.5">12</text>
<text x="39.3" y="34">14</text>
<text x="97.7" y="31.5">11</text>
<text x="97.7" y="34">13</text>
<text x="39.3" y="36.6">16</text>
<text x="39.3" y="39.1">18</text>
<text x="39.3" y="41.7">20</text>
<text x="97.7" y="36.6">15</text>
<text x="97.7" y="39.1">17</text>
<text x="97.7" y="41.7">19</text>
<text x="39.3" y="44.2">22</text>
<text x="39.3" y="46.7">24</text>
<text x="97.7" y="44.2">21</text>
<text x="97.7" y="46.7">23</text>
<text x="39.3" y="49.3">26</text>
<text x="39.3" y="51.8">28</text>
<text x="97.7" y="49.3">25</text>
<text x="97.7" y="51.8">27</text>
<text x="39.3" y="54.4">30</text>
<text x="39.3" y="56.9">32</text>
<text x="39.3" y="59.4">34</text>
<text x="97.7" y="54.4">29</text>
<text x="97.7" y="56.9">31</text>
<text x="97.7" y="59.4">33</text>
<text x="39.3" y="62">36</text>
<text x="39.3" y="64.5">38</text>
<text x="97.7" y="62">35</text>
<text x="97.7" y="64.5">37</text>
<text x="39.3" y="67.1">40</text>
<text x="39.3" y="69.6">42</text>
<text x="97.7" y="67.1">39</text>
<text x="97.7" y="69.6">41</text>
<text x="39.3" y="72.1">44</text>
<text x="39.3" y="74.7">46</text>
<text x="39.3" y="77.2">48</text>
<text x="97.7" y="72.1">43</text>
<text x="97.7" y="74.7">45</text>
<text x="97.7" y="77.2">47</text>
<text x="39.3" y="79.8">50</text>
<text x="39.3" y="82.3">52</text>
<text x="97.7" y="79.8">49</text>
<text x="97.7" y="82.3">51</text>
<text x="39.3" y="84.8">54</text>
<text x="39.3" y="87.4">56</text>
<text x="39.3" y="89.9">58</text>
<text x="97.7" y="84.8">53</text>
<text x="97.7" y="87.4">55</text>
<text x="97.7" y="89.9">57</text>
<text x="39.3" y="92.5">60</text>
<text x="39.3" y="95">62</text>
<text x="97.7" y="92.5">59</text>
<text x="97.7" y="95">61</text>
<text x="39.3" y="97.5">64</text>
<text x="39.3" y="100.1">66</text>
<text x="97.7" y="97.5">63</text>
<text x="97.7" y="100.1">65</text>
<text x="39.3" y="102.6">68</text>
<text x="39.3" y="105.2">70</text>
<text x="39.3" y="107.7">72</text>
<text x="97.7" y="102.6">67</text>
<text x="97.7" y="105.2">69</text>
<text x="97.7" y="107.7">71</text>
<text x="39.3" y="110.2">74</text>
<text x="39.3" y="112.8">76</text>
<text x="97.7" y="110.2">73</text>
<text x="97.7" y="112.8">75</text>
<text x="39.3" y="115.3">78</text>
<text x="39.3" y="117.9">80</text>
<text x="97.7" y="115.3">77</text>
<text x="97.7" y="117.9">79</text>
<text x="39.3" y="120.4">82</text>
<text x="39.3" y="122.9">84</text>
<text x="39.3" y="125.5">86</text>
<text x="97.7" y="120.4">81</text>
<text x="97.7" y="122.9">83</text>
<text x="97.7" y="125.5">85</text>
<text x="39.3" y="128">88</text>
<text x="39.3" y="130.6">90</text>
<text x="97.7" y="128">87</text>
<text x="97.7" y="130.6">89</text>
<text x="39.3" y="133.1">92</text>
<text x="39.3" y="135.6">94</text>
<text x="97.7" y="133.1">91</text>
<text x="97.7" y="135.6">93</text>
<text x="38.7" y="143.3">100</text>
<text x="39.3" y="138.2">96</text>
<text x="39.3" y="140.7">98</text>
<text x="97.7" y="138.2">95</text>
<text x="97.7" y="140.7">97</text>
<text x="97.7" y="143.3">99</text>
</g>
<g font-size="1.8" fill="#0000c2">
<text x="119.4" y="22.6">Activity</text>
<text x="127.3" y="22.6">LED</text>
<text x="193.7" y="123.6">PWR LED</text>
<text x="98.2" y="165.4">Force</text>
<text x="98.4" y="167.9">EEPROM write</text>
<text x="104.5" y="165.4">RPIBOOT</text>
<text x="112.9" y="167.9">protect</text>
<text x="113.7" y="165.4">=</text>
<text x="116.5" y="165.4">Jumper</text>
<text x="120.8" y="167.9">=</text>
<text x="123.5" y="167.9">Jumper</text>
<text x="124.5" y="165.4">Pins</text>
<text x="129.7" y="165.4">1-2</text>
<text x="131.5" y="167.9">Pins</text>
<text x="136.7" y="167.9">3-4</text>
</g>
<g font-size="1.8" fill="#725600">
<text x="150.7" y="50.4" transform="rotate(-90 150.7 50.4)">+5v</text>
<text x="185.4" y="92.5">File:</text>
<text x="190.6" y="92.5">C:/Users/ccsni/Documents/FoD2/Adafruit</text>
<text x="233" y="92.5">PCM5122</text>
<text x="243" y="92.5">I2S</text>
<text x="247.2" y="92.5">DAC.kicad_sch</text>
</g>
<g font-size="1.8" fill="#aaa">
<text x="146" y="93.7">4</text>
<text x="146" y="101.3">1</text>
<text x="146" y="98.8">2</text>
<text x="146" y="96.3">3</text>
<text x="67.5" y="164.8">1</text>
<text x="67.5" y="167.4">3</text>
<text x="76.4" y="164.8">2</text>
<text x="76.4" y="167.4">4</text>
<text x="67.5" y="169.9">5</text>
<text x="67.5" y="172.5">7</text>
<text x="76.4" y="169.9">6</text>
<text x="76.4" y="172.5">8</text>
<text x="66.9" y="177.5">11</text>
<text x="67.5" y="175">9</text>
<text x="75.8" y="175">10</text>
<text x="75.8" y="177.5">12</text>
<text x="66.9" y="180.1">13</text>
<text x="75.8" y="180.1">14</text>
</g>
<g font-size="1.8" fill="#989898">
<text x="151.1" y="97.4">J1</text>
<text x="151.1" y="99.9">Conn_01x04_Pin</text>
<text x="71.5" y="160.5">J2</text>
<text x="61.8" y="162.8">Conn_02x07_Odd_Even</text>
</g>
<g font-size="1.7" fill="#0f0f0f">
<text x="25.4" y="49">LRCLK</text>
<text x="111" y="49">DIN</text>
<text x="137.2" y="64.2">GAIN</text>
<text x="137.2" y="61.7">SD_MODE</text>
<text x="137.2" y="66.8">DIN</text>
<text x="137.2" y="69.3">BCLK</text>
<text x="137.2" y="71.9">LRCLK</text>
<text x="109.4" y="79.5">BCLK</text>
</g>
<g font-size="1.4" fill="#a90000">
<text x="183.1" y="143.6" transform="rotate(-90 183.1 143.6)">5</text>
<text x="177.1" y="145.3">2</text>
<text x="183.1" y="148.7" transform="rotate(-90 183.1 148.7)">3</text>
<text x="187.2" y="145.3">4</text>
</g>
<g font-size="1.4" fill="#006464">
<text x="184.1" y="142.5" transform="rotate(-90 184.1 142.5)">VCC</text>
<text x="184.1" y="151.9" transform="rotate(-90 184.1 151.9)">GND</text>
</g>
</svg>
